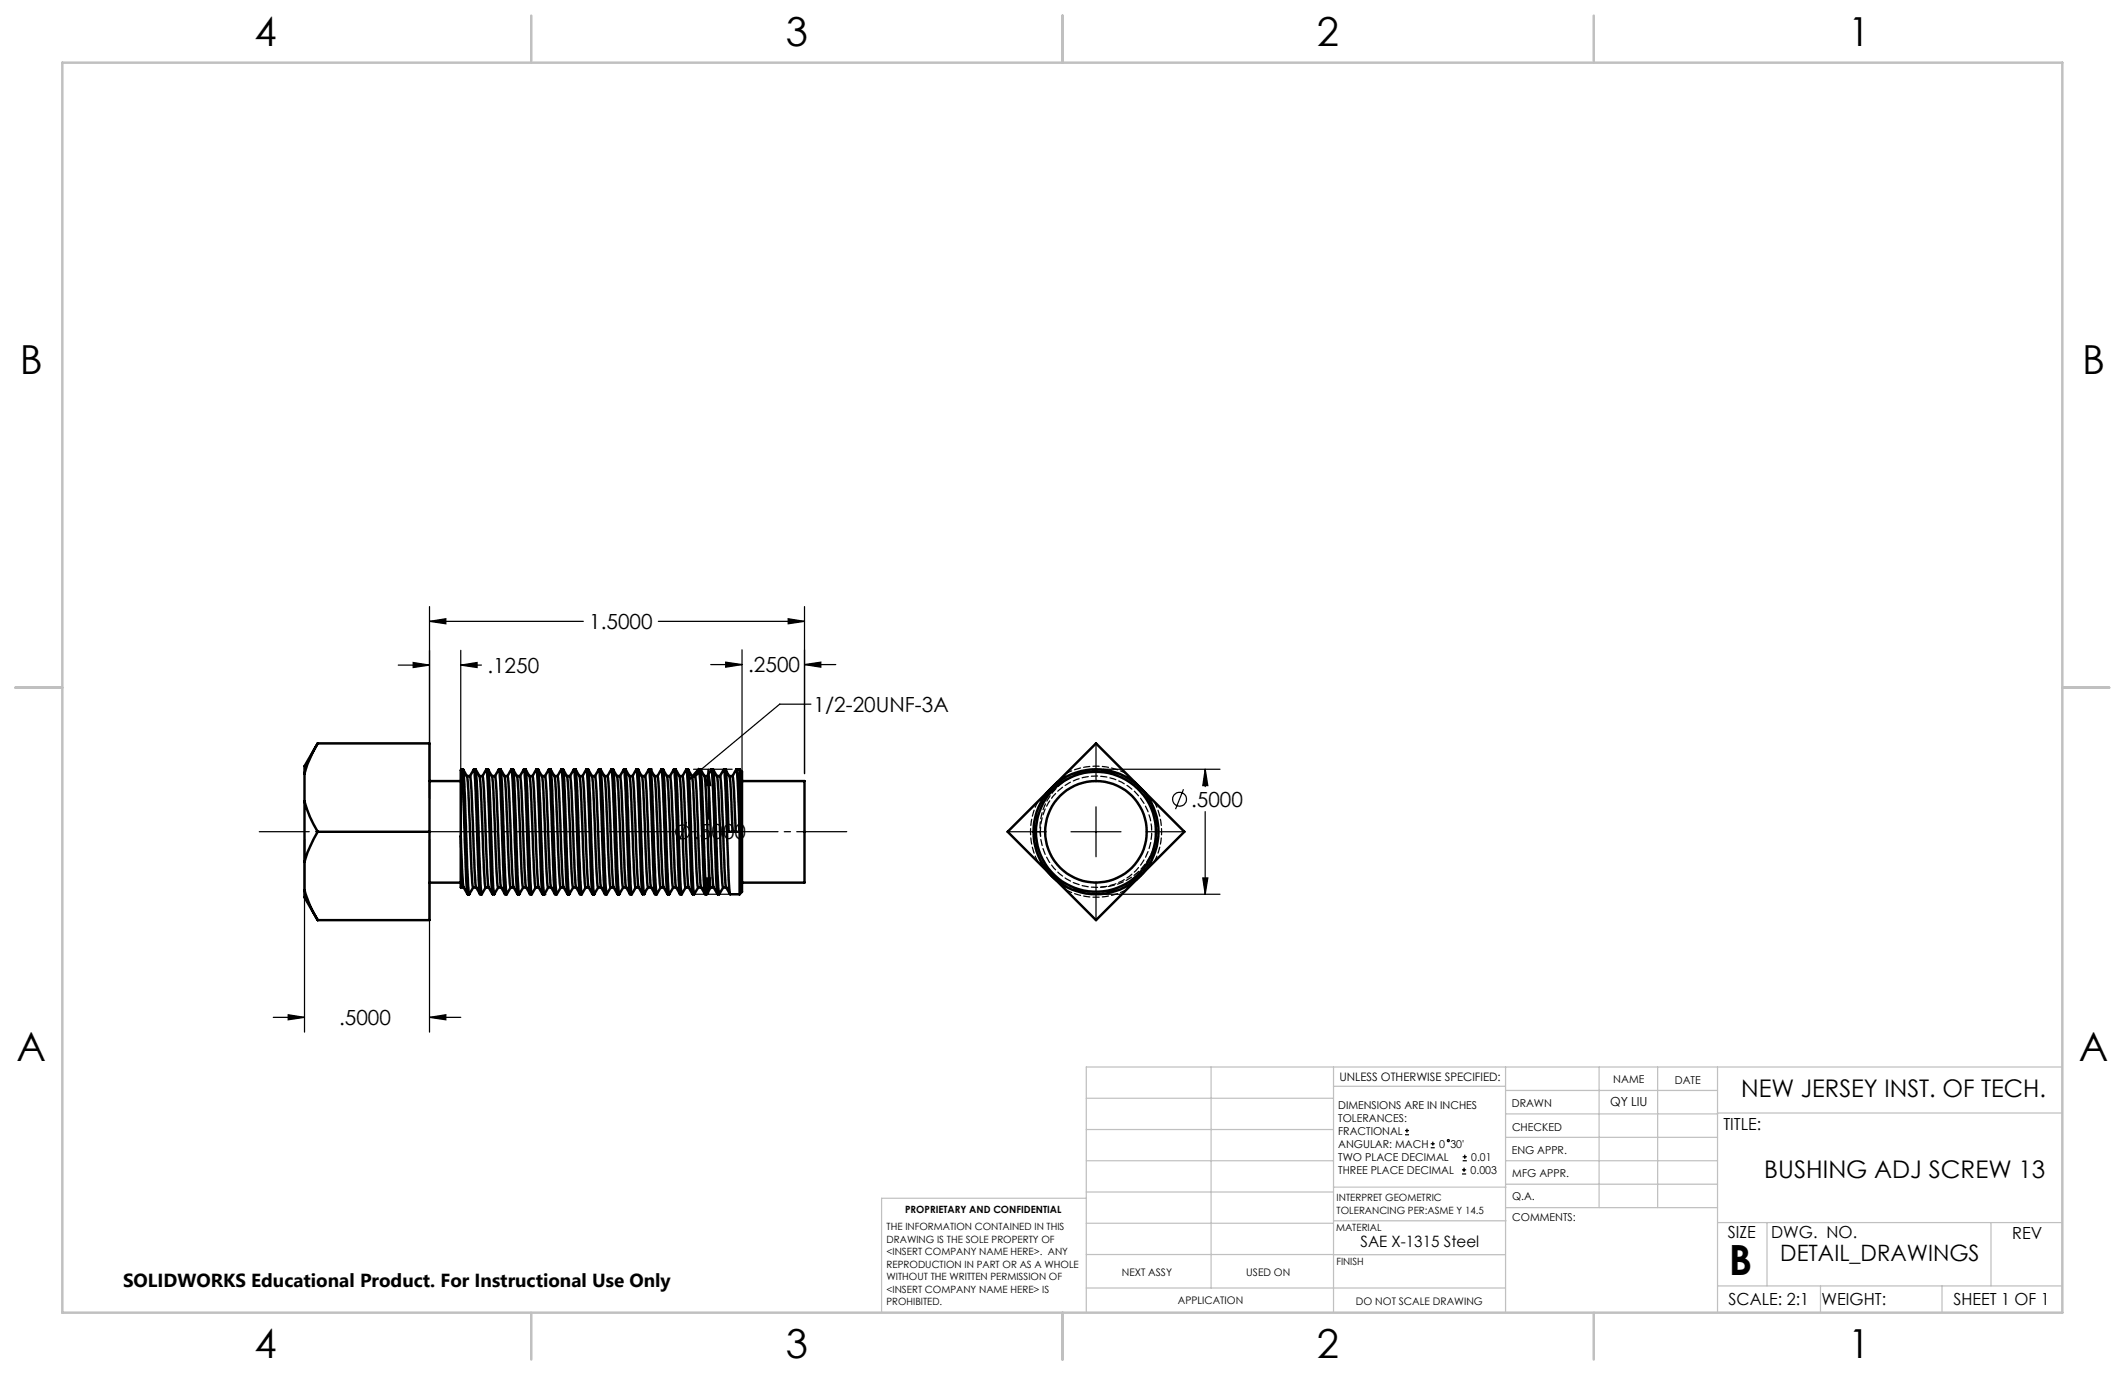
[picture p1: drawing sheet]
<svg xmlns="http://www.w3.org/2000/svg" width="432mm" height="279mm" viewBox="0 0 432 279" stroke-linecap="round" stroke-linejoin="round" font-family="sans-serif">
<g fill="none" stroke="#000" stroke-width=".25">
<path d="M80.9 135.1h6.4M84 134.6l3.3 .5-3.3 .5zM87.3 126.3l3.3-.6v1.1zM87.3 123.3v39M87.3 126.3h31.2M93.6 135.1l3.3-.5v1zM93.6 132.2v25M93.6 135.1h4.2M133.8 126.3h29.7M144.4 135h6.4M147.5 134.5l3.3 .5-3.3 .6zM150.8 132v25.2"/>
<path d="M160.2 125.7l3.3 .6-3.3 .5zM163.5 135l3.3-.5v1.1zM163.5 123.3v33.9M163.5 135h6.3M140.9 156.3h7.9M142 156.1l.6 .8-2.9 1.7zM143.9 156.3l.5 3.3h-1zM143.9 156.3v10.2M164.8 143.1h-6.4l-18.7 15.5M222.7 151.2v7.7M224.2 156.3h23.7M244.9 156.3l.5 3.3h-1z"/>
<path d="M244.9 156.3v3.5M61.9 170.5v39.2M87.3 170.5v39.2M139.5 167l-1.6 4.1M143.4 178.4h1l-.5 3.3zM143.9 171.6v10.1M204.9 169h7.6M217.6 169h10.2M222.7 163.9v10.2M222.7 179.2v7.6M232.9 169h7.6M240.5 160.4l-1.6 4"/>
<path d="M244.4 178.4h1l-.5 3.3zM244.9 164.9v16.8M140.9 181.7h7.9M224.2 181.7h23.7M55.5 206.7h6.4M58.6 206.2l3.3 .5-3.3 .5zM87.3 206.7l3.3-.5v1zM87.3 206.7h6.3M285.5 230.6h.8M285.5 229.7h.8M285.9 229.3v.9M290.7 233.2h.8"/>
<path d="M290.7 232.4h.8M291.1 232v.8M297.1 238.5h.8M297.1 237.7h.8M297.2 235.9h.9M297.2 235.1h.9M297.5 237.3v.8M297.6 234.6v.9"/>
<circle cx="138.7" cy="169" r="1.42"/>
<circle cx="239.7" cy="162.4" r="1.41"/>
<circle cx="294.3" cy="231.8" r=".22"/>
</g>
<path d="M52.7 169h119.4" fill="none" stroke="#000" stroke-width=".25" stroke-dasharray="15.2 1.3 1.3 1.3" stroke-dashoffset="5.1"/>
<g fill="none" stroke="#c0c0c0" stroke-width=".25">
<path d="M246.1 216.8v44.9M271 216.8v49.9M305.9 216.8v49.9M324.9 216.8v28.6M336.8 216.8v28.6M349 216.8v49.9M419.1 216.8h-198.4v49.9M220.7 235.9h50.3M220.7 229.5h50.3M220.7 223.2h50.3M271 220.7h34.9M305.9 231.1h43.1"/>
<path d="M305.9 226.3h43.1M305.9 221.6h43.1M305.9 235.9h43.1M349 226.2h70.1M220.7 248.6h50.3M220.7 242.2h50.3M220.7 254.9h50.3M220.7 243.5h-41.6v23.2M271 255h34.9M271 248.1h35M271 241.2h35M305.9 240.6h43.1"/>
<path d="M306 245.4h43M349 248.4h70.1M359.1 248.4v12.9M404.6 248.4v12.9M220.7 261.7h85.2M349 261.3h70.1M369.9 261.3v5.4M394.6 261.3v5.4"/>
</g>
<path d="M12.7 12.7h406.4v254h-406.4zM108 3.2v9.5M215.9 3.2v9.5M323.8 3.2v9.5M3.1 139.7h9.6M419.1 139.7h9.5M108 266.7v9.6M215.9 266.7v9.6M323.8 266.7v9.6" fill="none" stroke="#c0c0c0" stroke-width=".5"/>
<g fill="#000">
<path d="M142 156.1l.6 .8-2.9 1.7z"/>
<path d="M163.5 135l3.3-.5v1.1zM147.5 134.5l3.3 .5-3.3 .6zM87.3 126.3l3.3-.6v1.1zM160.2 125.7l3.3 .6-3.3 .5zM93.6 135.1l3.3-.5v1zM84 134.6l3.3 .5-3.3 .5zM87.3 206.7l3.3-.5v1zM58.6 206.2l3.3 .5-3.3 .5zM143.4 178.4h1l-.5 3.3zM143.9 156.3l.5 3.3h-1zM244.4 178.4h1l-.5 3.3zM244.9 156.3l.5 3.3h-1z"/>
</g>
<g fill="none" stroke="#000" stroke-width=".5">
<path d="M61.9 157.2v5.7M64.6 151.1a26.7 26.7 0 0 0-2.7 6.1M64.6 151.1l-2.7 4.6v1.5M64.6 151.1h22.7v35.9h-22.7M87.3 158.7h6.3M93.7 156.4l-.1 .1v13.4M93.8 156.3h.3a4.5 4.5 0 0 1 1 3.5l.7 16.6 .3 3.9M93.8 156.4l.3 4.6 .6 17.6 .3 3.1M94.1 156.4l.3 3 .7 20.3 .3 2M94.9 157.7h.6M96.3 156.4l-.8 1.3a217.4 217.4 0 0 1 .9 17.4l.2 4.3 .2 .9M96.3 156.3h.3a4.5 4.5 0 0 1 1 3.5l.7 16.6 .4 3.9"/>
<path d="M96.3 156.4l.4 4.6 .6 17.6 .2 3.1M96.6 156.4l.4 4.4 .6 19 .3 1.9M97.4 157.7h.6M98.8 156.4l-.8 1.3a217.4 217.4 0 0 1 .9 17.4l.2 4.3 .2 .9M98.8 156.4l.4 4.6 .6 17.6 .3 3.1M98.8 156.3h.4M99.2 156.3l.8 1.4 .2 1.3 .7 17.4 .3 3.9M99.2 156.3l.3 3.6 .6 18 .3 3.8M100 157.7h.6M101.4 156.4l-.8 1.3a217.4 217.4 0 0 1 .9 17.4l.2 4.3 .1 .9M101.4 156.4l.3 4.6 .6 17.6 .3 3.1M101.4 156.3h.3"/>
<path d="M101.7 156.3l.8 1.4 .2 1.3 .7 17.4 .4 3.9M101.7 156.3l.3 2.9 .6 18.6 .4 3.9M102.5 157.7h.6M103.9 156.4l-.8 1.3a217.4 217.4 0 0 1 .9 17.4l.2 4.3 .2 .9M103.9 156.4l.4 4.6 .6 17.6 .3 3.1M103.9 156.3h.3M104.2 156.3l.9 1.4 .1 1.3 .7 17.4 .4 3.9M104.2 156.3l.4 5.6a271.7 271.7 0 0 0 .9 19.8M105.1 157.7h.6M106.4 156.4l-.7 1.3a217.4 217.4 0 0 1 .8 17.4l.3 4.3 .1 .9M106.5 156.3h.3l.8 1.4 .2 1.3 .7 17.4 .3 3.9M106.5 156.4l.3 4.6 .6 17.6 .3 3.1"/>
<path d="M106.8 156.4l.3 3.6 .7 19.1 .3 2.6M107.6 157.7h.6M109 156.4l-.8 1.3a217.4 217.4 0 0 1 .9 17.4l.2 4.3 .2 .9M109 156.4l.4 4.6 .6 17.6 .2 3.1M109 156.3h.3M109.3 156.3l.8 1.4 .2 1.3 .7 17.4 .4 3.9M109.3 156.3l.3 3.1 .7 19.8 .3 2.5M110.1 157.7h.6M111.5 156.4l-.8 1.3a217.4 217.4 0 0 1 .9 17.4l.2 4.3 .2 .9M111.5 156.4l.4 4.6 .6 17.6 .3 3.1M111.5 156.3h.4M111.9 156.3l.8 1.4 .2 1.3 .7 17.4 .3 3.9"/>
<path d="M111.9 156.3l.3 4.4 .7 19.1 .2 1.9M112.7 157.7h.6M114.1 156.4l-.8 1.3a217.4 217.4 0 0 1 .9 17.4l.2 4.3 .1 .9M114.1 156.3h.3a4.5 4.5 0 0 1 1 3.5l.7 16.6 .4 3.9M114.1 156.4l.3 4.6 .6 17.6 .3 3.1M114.4 156.4l.4 4.5 .6 17.4 .3 3.4M115.2 157.7h.6M116.6 156.4l-.8 1.3a217.4 217.4 0 0 1 .9 17.4l.2 4.3 .2 .9M116.6 156.4l.4 4.6 .6 17.6 .3 3.1M116.6 156.3h.3M116.9 156.3l.9 1.4 .1 1.3 .7 17.4 .4 3.9M116.9 156.3l.4 4.4 .6 17.8 .3 3.2"/>
<path d="M117.8 157.7h.6M119.1 156.4l-.7 1.3a217.4 217.4 0 0 1 .8 17.4l.3 4.3 .1 .9M119.2 156.4l.3 4.6 .6 17.6 .3 3.1M119.2 156.3h.3M119.5 156.3l.8 1.4 .2 1.3 .7 17.4 .3 3.9M119.5 156.3l.4 6.3 .5 15.8 .4 3.3M120.3 157.7h.6M121.7 156.4l-.8 1.3a217.4 217.4 0 0 1 .9 17.4l.2 4.3 .2 .9M121.7 156.3h.3l.8 1.4 .2 1.3 .7 17.4 .4 3.9M121.7 156.4l.4 4.6 .6 17.6 .2 3.1M122 156.4l.4 6.3 .6 16.5 .3 2.5M122.8 157.7h.6"/>
<path d="M124.2 156.4l-.8 1.3a217.4 217.4 0 0 1 .9 17.4l.2 4.3 .2 .9M124.2 156.4l.4 4.6 .6 17.6 .3 3.1M124.2 156.3h.4M124.6 156.3l.8 1.4 .2 1.3 .7 17.4 .3 3.9M124.6 156.3l.2 2.9 .8 20.5 .2 2M125.4 157.7h.6M126.8 156.4l-.8 1.3a217.4 217.4 0 0 1 .9 17.4l.2 4.3 .1 .9M126.8 156.3h.3l.8 1.4 .2 1.3 .7 17.4 .4 3.9M126.8 156.4l.3 4.6 .6 17.6 .3 3.1M127.1 156.4l.4 5.3 .6 18 .3 2M127.9 157.7h.6M129.3 156.4l-.8 1.3a217.4 217.4 0 0 1 .9 17.4l.2 4.3 .2 .9"/>
<path d="M129.3 156.4l.4 4.6 .6 17.6 .3 3.1M129.3 156.3h.3M129.6 156.3l.3 2.9 .6 17.8 .4 4.7 .8-1.4M129.6 156.3l.9 1.4M130.4 157.7h.7M130.5 157.7l.2 3 .6 15.7 .4 3.9M131.8 156.4l-.7 1.3a217.4 217.4 0 0 1 .8 17.4l.3 4.3 .1 .9M131.9 156.4l.3 4.6 .6 17.6 .3 3.1M131.9 156.3h.3M132.2 156.3l.8 1.4 .2 1.3 .7 17.4 .3 3.9M132.2 156.4l.4 5.3 .5 16 .4 4M132.2 156.3h.1"/>
<path d="M133 157.7h.6M134.4 156.4l-.8 1.3a217.4 217.4 0 0 1 .9 17.4l.2 4.3 .2 .9M134.4 156.4l.4 4.6 .6 17.6 .2 3.1M134.4 156.3h.3M134.7 156.3l.8 1.4 .2 1.3 .7 17.4 .4 3.9M134.7 156.3l.4 5.5a274.8 274.8 0 0 0 .9 19.9M135.5 157.7h.6M136.9 156.4l-.8 1.3a217.4 217.4 0 0 1 .9 17.4l.2 4.3 .2 .9M136.9 156.3h.4l.8 1.4 .2 1.3 .7 17.4 .3 3.9M136.9 156.4l.4 4.6 .6 17.6 .3 3.1M137.3 156.4a195.7 195.7 0 0 1 .7 16.1l.1 3.7a25.1 25.1 0 0 0 .4 5.5M138.1 157.7h.6"/>
<path d="M139.5 156.4l-.8 1.3a217.4 217.4 0 0 1 .9 17.4l.2 4.3 .1 .9M139.5 156.3h.3l.8 1.4 .2 1.3 .7 17.4 .4 3.9M139.5 156.4l.3 4.6 .6 17.6 .3 3.1M139.8 156.4v-.1a129.5 129.5 0 0 1 .6 13.5l.1 3a58.7 58.7 0 0 0 .5 8.8l.1 .1M140.6 157.7h.6M142 156.4l-.8 1.3a217.4 217.4 0 0 1 .9 17.4l.2 4.3 .2 .9M142 156.4l.4 4.6 .6 17.6 .3 3.1M142 156.3h.3M142.3 156.4l.3 2.8 .7 20 .3 2.5M142.4 156.4l.8 1.3 .1 1.3 .7 17.4 .4 3.9M143.2 157.7h.6M144.5 156.4l-.7 1.3a217.4 217.4 0 0 1 .8 17.4l.3 4.3 .1 .9"/>
<path d="M144.6 156.4l.3 4.6 .6 17.6 .3 3.1M144.6 156.3h.3M144.9 156.3l.8 1.4 .2 1.3 .7 17.4 .3 3.9M144.9 156.3l.3 3 .5 16.2a30.8 30.8 0 0 0 .5 6.2M145.7 157.7h.6M147.1 156.4l-.8 1.3a217.4 217.4 0 0 1 .9 17.4l.2 4.3 .2 .9M147.1 156.4l.4 4.6 .6 17.6 .2 3.1M147.1 156.3h.3M147.4 156.3l.8 1.4a13.1 13.1 0 0 1 .4 4.2l.2 7.1M147.4 156.3l.3 2.3 .4 10.4h2.2M148.2 157.7h.6M149.6 156.4l-.8 1.3 .4 3 .3 8.3"/>
<path d="M149.6 156.4l.3 2.3 .4 10.3M149.6 156.3h.7M150.3 156.3v12.7M150.3 156.3l.5 .5v24.4l-.5 .5M150.8 158.7h12.7v20.7h-12.7M222.7 151.1l18 17.9-18 18-17.9-18zM61.9 162.9v12.3M61.9 162.9a23.4 23.4 0 0 0 2.7 6.1M61.9 175.2v5.6M64.6 169a26.7 26.7 0 0 0-2.7 6.2M64.6 169h22.7M87.3 179.4h6.3"/>
<path d="M93.6 169.9l.3 6.5 .3 3.9M93.6 169.9v10.4M150.3 169v12.7M61.9 180.8a23.4 23.4 0 0 0 2.7 6.2M61.9 180.8v1.6l2.7 4.6M93.6 180.3h.6l.8 1.4M95 181.7h.4M96.1 180.3h.7l.7 1.4M96.2 180.3l-.8 1.4M97.6 181.7h.3M98.7 180.3h.6l.8 1.4M98.7 180.3l-.8 1.4"/>
<path d="M101.2 180.3h.6l.8 1.4M101.2 180.3l-.8 1.4h-.3M102.7 181.7h.3M103.8 180.3h.6l.8 1.4M103.8 180.3l-.8 1.4M105.2 181.7h.3M106.3 180.3h.6l.8 1.4M106.3 180.3l-.8 1.4M108.8 180.3h.7l.7 1.4M108.9 180.3l-.8 1.4h-.4M110.3 181.7h.3M110.6 181.7h.1"/>
<path d="M111.4 180.3h.6l.8 1.4M111.4 180.3l-.8 1.4M113.9 180.3h.6l.8 1.4M113.9 180.3l-.8 1.4h-.3M116.5 180.3h.6l.8 1.4M116.5 180.3l-.8 1.4h-.3M117.9 181.7h.3M119 180.3h.6l.8 1.4M119 180.3l-.8 1.4M121.5 180.3h.7l.7 1.4M121.6 180.3l-.8 1.4h-.4M123 181.7h.3"/>
<path d="M124.1 180.3h.6l.8 1.4M124.1 180.3l-.8 1.4M125.5 181.7h.3M126.6 180.3h.6l.8 1.4M126.6 180.3l-.8 1.4M128.1 181.7h.3M129.2 180.3h.6l.8 1.4M129.2 180.3l-.8 1.4M130.6 181.7h.3M131.7 180.3h.6l.8 1.4M133.1 181.7h.4M134.2 180.3h.7l.7 1.4"/>
<path d="M134.3 180.3l-.8 1.4M135.7 181.7h.3M136.8 180.3h.6l.8 1.4M136.8 180.3l-.8 1.4M138.2 181.7h.3M139.3 180.3h.6l.8 1.4M139.3 180.3l-.8 1.4M141.9 180.3h.6l.8 1.4M141.9 180.3l-.8 1.4h-.3M144.4 180.3h.6l.8 1.4M144.4 180.3l-.8 1.4h-.3M146.9 180.3h.7l.7 1.4"/>
<path d="M147 180.3l-.8 1.4h-.4M148.4 181.7h1.9"/>
<circle cx="222.7" cy="169" r="10.3"/>
<circle cx="222.7" cy="169" r="12.2"/>
<circle cx="222.7" cy="169" r="12.7"/>
</g>
<path d="M211.4 169h-1.4" fill="none" stroke="#000" stroke-width=".25" stroke-dasharray="1.3 .6" stroke-dashoffset=".7"/>
<path d="M211.4 169a11.3 11.3 0 0 1 16.5-10.1 11.3 11.3 0 0 1 1.4 19.3 11.3 11.3 0 0 1-17.8-7.6l-.1-1.6M223.6 180.3a12 12 0 0 0 10.5-17" fill="none" stroke="#000" stroke-width=".25" stroke-dasharray="1.3 .6" stroke-dashoffset=".3"/>
<path d="M228.8 157.2a13.3 13.3 0 0 0-12.2 0M210 168.9v.1M210.9 162.9a13.3 13.3 0 0 0 0 12.2M213.7 160h.1M234 163.3h.1M234.5 175.1a13.3 13.3 0 0 0 0-12.2M216.6 180.8a13.3 13.3 0 0 0 12.2 0" fill="none" stroke="#000" stroke-width=".25" stroke-dasharray="1.3 .6"/>
<path d="M226.6 156.9a12 12 0 0 0-15.2 13" fill="none" stroke="#000" stroke-width=".25" stroke-dasharray="1.3 .6" stroke-dashoffset=".2"/>
<text font-size="8.5" x="351.3" y="259">B</text>
<g font-size="8.1">
<text x="51.7" y="9.3">4</text>
<text x="159.7" y="9.3">3</text>
<text x="267.6" y="9.3">2</text>
<text x="375.6" y="9.3">1</text>
<text x="4" y="76">B</text>
<text x="423.1" y="76">B</text>
<text x="3.3" y="215.7">A</text>
<text x="422.4" y="215.7">A</text>
<text x="51.7" y="276">4</text>
<text x="159.7" y="276">3</text>
<text x="267.6" y="276">2</text>
<text x="375.6" y="276">1</text>
</g>
<g font-size="4.9">
<text x="353.8" y="222.9">NEW JERSEY INST. OF TECH.</text>
<text x="358.5" y="239.4">BUSHING ADJ SCREW 13</text>
</g>
<text font-size="4.6" x="361.8" y="256.2">DETAIL_DRAWINGS</text>
<g font-size="4.2">
<text x="119.7" y="127.8">1.5000</text>
<text x="99" y="136.7">.1250</text>
<text x="152" y="136.6">.2500</text>
<text x="165.3" y="144.7">1/2-20UNF-3A</text>
<text x="242" y="163.9">.5000</text>
<text x="141.1" y="170.6">.5000</text>
<text x="68.9" y="208.3">.5000</text>
</g>
<text font-size="3.8" x="25" y="261.6">SOLIDWORKS Educational Product. For Instructional Use Only</text>
<g font-size="3.4">
<text x="350.2" y="229.5">TITLE:</text>
<text x="351.1" y="251.6">SIZE</text>
<text x="359.9" y="251.6">DWG. NO.</text>
<text x="408.9" y="251.7">REV</text>
<text x="351.2" y="265.2">SCALE: 2:1</text>
<text x="370.1" y="265.3">WEIGHT:</text>
<text x="396.9" y="265.2">SHEET 1 OF 1</text>
</g>
<text font-size="3.2" x="276.4" y="253.3">SAE X-1315 Steel</text>
<text font-size="2.5" x="327.2" y="224.8">QY LIU</text>
<text font-size="2.4" x="272.2" y="219.7">UNLESS OTHERWISE SPECIFIED:</text>
<g font-size="2.2">
<text x="327.8" y="220.1">NAME</text>
<text x="340.3" y="220.2">DATE</text>
<text x="271.9" y="225.3">DIMENSIONS ARE IN INCHES</text>
<text x="271.9" y="227.9">TOLERANCES:</text>
<text x="307.2" y="224.9">DRAWN</text>
<text x="271.9" y="230.6">FRACTIONAL</text>
<text x="271.9" y="233.2">ANGULAR: MACH</text>
<text x="292.5" y="233.2">0</text>
<text x="294.7" y="233.2">30'</text>
<text x="307.3" y="229.8">CHECKED</text>
<text x="271.9" y="235.9">TWO PLACE DECIMAL</text>
<text x="271.9" y="238.5">THREE PLACE DECIMAL</text>
<text x="298.8" y="238.5">0.003</text>
<text x="299" y="235.9">0.01</text>
<text x="307.2" y="234.5">ENG APPR.</text>
<text x="307.3" y="239.2">MFG APPR.</text>
<text x="307.3" y="243.9">Q.A.</text>
<text x="307.3" y="248.1">COMMENTS:</text>
</g>
<g font-size="2.1">
<text x="227.9" y="259.2">NEXT ASSY</text>
<text x="253.3" y="259.2">USED ON</text>
<text x="239.3" y="265">APPLICATION</text>
<text x="275.5" y="265.1">DO NOT SCALE DRAWING</text>
</g>
<g font-size="2">
<text x="271.6" y="244.1">INTERPRET GEOMETRIC</text>
<text x="180.2" y="250">THE INFORMATION CONTAINED IN THIS</text>
<text x="183.9" y="246.4">PROPRIETARY AND CONFIDENTIAL</text>
<text x="271.5" y="250.2">MATERIAL</text>
<text x="271.6" y="246.6">TOLERANCING PER:ASME Y 14.5</text>
<text x="180.2" y="252.5">DRAWING IS THE SOLE PROPERTY OF</text>
<text x="180.2" y="255.1">&lt;INSERT COMPANY NAME HERE&gt;. ANY</text>
<text x="180.2" y="257.6">REPRODUCTION IN PART OR AS A WHOLE</text>
<text x="271.5" y="257">FINISH</text>
<text x="180.2" y="260.1">WITHOUT THE WRITTEN PERMISSION OF</text>
<text x="180.2" y="262.6">&lt;INSERT COMPANY NAME HERE&gt; IS</text>
<text x="180.2" y="265.2">PROHIBITED.</text>
</g>
</svg>
